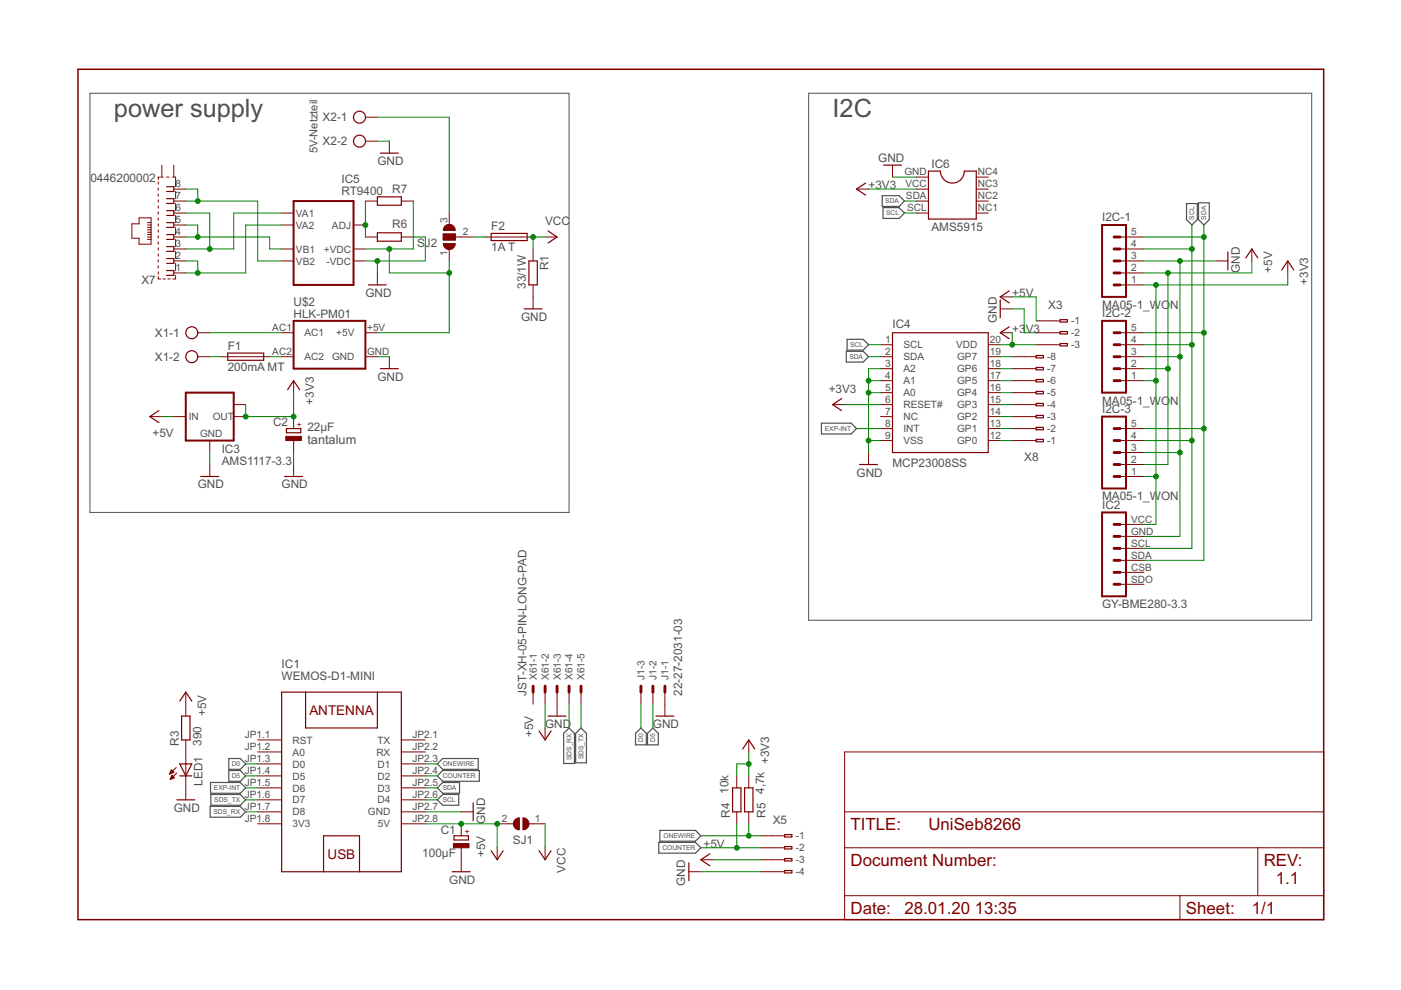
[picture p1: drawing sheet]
<svg xmlns="http://www.w3.org/2000/svg" width="297mm" height="210mm" viewBox="0 0 297 210" stroke-linecap="round" stroke-linejoin="round" font-family="sans-serif">
<path d="M19.1 19.8h101.5v88.8h-101.5zM171.4 19.8h106.7v111.7h-106.7z" fill="none" stroke="#505050" stroke-width=".21"/>
<g fill="none" stroke="#505050" stroke-width=".25">
<path d="M187 41.5h3.6l1.2 1.1-1.2 1.2h-3.6zM187.2 44h3.4l1.2 1.2-1.2 1.1h-3.4zM251.6 43.2h2.3v3.4l-1.2 1.1-1.1-1.1zM254.1 43h2.3v3.6l-1.2 1.1-1.1-1.1zM179.4 74.5h3.6l1.1 1.1-1.1 1.2h-3.6zM179.6 71.9h3.4l1.1 1.2-1.1 1.1h-3.4zM174.2 89.7h6.3l1.1 1.2-1.1 1.1h-6.3zM120.6 154.3l1.2 1.2v6.4h-2.3v-6.4zM123.2 154.3l1.1 1.2v6.2h-2.3v-6.2zM134.7 155.5l1.2-1.2 1.1 1.2v2.4h-2.3zM138.4 154.3l1.2 1.2v2.4h-2.3v-2.4zM44.6 171h6.3l1.2 1.1-1.2 1.2h-6.3z"/>
<path d="M44.6 165.9h6.3l1.2 1.1-1.2 1.2h-6.3zM44.7 168.4h6.2l1.2 1.2-1.2 1.1h-6.2zM48.5 163.4h2.4l1.2 1.1-1.2 1.2h-2.4zM48.5 160.8h2.4l1.2 1.2-1.2 1.1h-2.4zM92.7 169.6l1.2-1.2h3.4v2.3h-3.4zM92.7 167l1.2-1.1h3.5v2.3h-3.5zM92.7 164.5l1.2-1.1h7.7v2.3h-7.7zM92.7 162l1.2-1.2h7.5v2.3h-7.5zM139.7 178.6h7.7l1.2 1.1-1.2 1.2h-7.7zM139.9 176.1h7.5l1.2 1.1-1.2 1.2h-7.5z"/>
</g>
<g fill="none" stroke="#800000" stroke-width=".25">
<path d="M35.3 39.6h1.6v1h-1.6M80.6 32.5h3.9M183.5 38.8l-1.9 1.3 1.9 1.3M187.3 35h3.8M196.8 36.3h2.6a2.54 2.54 0 0 0 2.5 2.5 2.54 2.54 0 0 0 2.5-2.5h2.6v10.1h-10.2zM35.3 57.4h1.6v1h-1.6M35.3 42.1h1.6v1h-1.6M35.3 44.7h1.6v1h-1.6M35.3 47.2h1.6v1h-1.6M35.3 49.7h1.6v1.1h-1.6M35.3 52.3h1.6v1h-1.6M35.3 54.8h1.6v1h-1.6"/>
<path d="M80 41.7h5.1v1.8h-5.1zM80 49.4h5.1v1.7h-5.1zM104.1 49.5h7.7v1.5h-7.7zM112.1 55.3h1.8v5.1h-1.8zM116.2 49l1.9 1.2-1.9 1.3M260.3 53.4v3.8M264.1 54.7l1.3-1.9 1.3 1.9M271.8 57.2l1.2-1.9 1.3 1.9M48.3 74.9h7.6v1.5h-7.6zM78.1 60.4h3.8M80.6 78.2h3.9M111.1 65.5h3.8"/>
<path d="M189.2 70.5h20.3v25.4h-20.3zM212.1 63.6v3.8M214 69.3l-1.9 1.2 1.9 1.3M214 61.7l-1.9 1.2 1.9 1.3M219.7 75.4h1.5v.5h-1.5zM219.7 77.9h1.5v.5h-1.5zM224.8 67.8h1.5v.5h-1.5zM224.8 70.3h1.5v.5h-1.5zM224.8 72.8h1.5v.5h-1.5zM33.7 87.1l-1.9 1.2 1.9 1.3M60.7 90.9h3.1v.9h-3.1zM61 82.6l1.3-1.9 1.2 1.9"/>
<path d="M178.4 84.5l-1.9 1.3 1.9 1.3M182.2 98.5h3.9M219.7 80.5h1.5v.5h-1.5zM219.7 83h1.5v.5h-1.5zM219.7 85.5h1.5v.5h-1.5zM219.7 88.1h1.5v.5h-1.5zM219.7 90.6h1.5v.5h-1.5zM219.7 93.2h1.5v.5h-1.5zM42.6 101h3.8M60.3 101h3.9M38.1 148.7l1.3-2 1.3 2M38.5 151.8h1.8v5.1h-1.8z"/>
<path d="M59.7 146.7h25.4v38.1h-25.4zM64.8 146.7v7.6h15.2v-7.6M114.3 155l1.3 1.9 1.2-1.9M116.2 151.8h3.8M139.1 151.8h3.8M157.5 158.8l1.2-1.9 1.3 1.9M37.5 169.6h3.8M38.1 162h2.6l-1.3 2.5zM38.1 164.5h2.6M96.3 177.2h3v.9h-3zM100.3 170.2v3.8M155.3 167h1.8v5.1h-1.8z"/>
<path d="M157.9 167h1.7v5.1h-1.7zM166.4 177h1.5v.5h-1.5zM166.4 179.5h1.5v.5h-1.5zM68.6 184.8v-7.6h7.6v7.6M95.9 184.8h3.8M104.1 180.4l1.3 1.9 1.3-1.9M114.3 180.4l1.3 1.9 1.2-1.9M146 182.9v3.8M150.5 181l-1.9 1.3 1.9 1.3M166.4 182h1.5v.5h-1.5zM166.4 184.6h1.5v.5h-1.5z"/>
<circle cx="76.2" cy="29.9" r="1.27"/>
<circle cx="76.2" cy="24.8" r="1.27"/>
<circle cx="40.7" cy="70.5" r="1.27"/>
<circle cx="40.7" cy="75.6" r="1.27"/>
</g>
<g fill="none" stroke="#800000" stroke-width=".21">
<path d="M33.5 38.6v.5M33.5 39.8v.5M33.8 37.5h-.3v.6M34.1 37.5h.5M34.3 35v2.5M35.3 37.5h.5M36.6 37.5h.6v2.1M36.9 35v2.5M77.5 24.8h2.5M77.5 29.9h2.5M82.5 29.9v2.6M189.2 35v2.5"/>
<path d="M194.3 37.5h2.5M207 37.5h2.5M28 47.5h1.5v-1.3h2.5v5.6h-2.5v-1.3h-1.5zM31.3 50.2h.7M31.3 47.7h.7M31.3 50.8h.7M31.3 49.7h.7M31.3 49.2h.7M31.3 48.7h.7M31.3 48.2h.7M31.3 47.2h.7M33.5 41.1v.5"/>
<path d="M33.5 42.4v.5M33.5 43.6v.6M33.5 44.9v.5M33.5 46.2v.5M33.5 47.5v.5M33.5 48.7v.5M33.5 50v.5M33.5 51.3v.5M33.5 52.5v.5M33.5 53.8v.5M33.5 55.1v.5M33.5 56.3v.6"/>
<path d="M33.5 57.6v.5M33.5 58.6v.5h.6M34.6 59.1h.5M35.6 59.1h.5M36.9 57.9h2.5M36.9 55.3h2.5M36.9 52.8h2.5M36.9 50.2h2.5M36.9 45.2h2.5M36.9 47.7h2.5M36.9 42.6h2.5M36.9 40.1h2.5"/>
<path d="M37.2 58.4v.7h-.6M37.2 40.6v1.5M37.2 43.1v1.6M37.2 45.7v1.5M37.2 48.2v1.5M37.2 50.8v1.5M37.2 53.3v1.5M37.2 55.8v1.6M59.7 55.3h2.6M59.7 52.8h2.6M59.7 45.2h2.6M59.7 47.7h2.6"/>
<path d="M75 55.3h2.5M75 52.8h2.5M75 47.7h2.5M77.5 50.2h2.5M77.5 42.6h2.5M80 57.9v2.5M85.1 50.2h2.5M85.1 42.6h2.5M94 49.6h2.5v1.3h-2.5zM95.2 45.2v2.5M95.2 52.8v2.5M96.5 50.2h3.8"/>
<path d="M102.9 50.2h10.1M113 52.8v2.5M115.6 50.2h2.5M181.6 40.1h2.5M194.3 45.2h2.5M194.3 42.6h2.5M194.3 40.1h2.5M207 45.2h2.5M207 42.6h2.5M207 40.1h2.5M237.5 57.9h5M237.5 55.3h5"/>
<path d="M237.5 52.8h5M237.5 50.2h5M257.8 55.3h2.5M265.4 52.8v2.5M273 55.3v2.6M41.9 70.5h2.6M41.9 75.6h2.6M47 75.6h10.2M59.7 70.5h2.6M59.7 75.6h2.6M77.5 70.5h2.5M77.5 75.6h2.5"/>
<path d="M82.5 75.6v2.6M113 60.4v5.1M186.7 75.6h2.5M186.7 78.2h2.5M186.7 73.1h2.5M209.5 75.6h2.6M209.5 78.2h2.6M209.5 73.1h2.6M212.1 70.5h2.5M212.1 62.9h2.5M212.1 65.5h2.5M214.6 75.6h5.1"/>
<path d="M214.6 78.2h5.1M219.7 70.5h5.1M219.7 73.1h5.1M219.7 68h5.1M237.5 70.5h5M237.5 75.6h5M237.5 60.4h5M237.5 78.2h5M237.5 73.1h5M31.8 88.3h2.5M36.9 88.3h2.5M44.5 93.4v2.5"/>
<path d="M44.5 98.5v2.5M49.6 85.8h2.5M49.6 88.3h2.5M62.3 80.7v2.5M62.3 88.3v2.6M62.3 93.4v2.5M62.3 98.5v2.5M176.5 85.8h2.6M184.1 95.9v2.6M186.7 80.7h2.5M186.7 93.4h2.5M186.7 90.9h2.5"/>
<path d="M186.7 83.2h2.5M186.7 85.8h2.5M186.7 88.3h2.5M209.5 80.7h2.6M209.5 93.4h2.6M209.5 90.9h2.6M209.5 83.2h2.6M209.5 85.8h2.6M209.5 88.3h2.6M214.6 80.7h5.1M214.6 93.4h5.1M214.6 90.9h5.1"/>
<path d="M214.6 83.2h5.1M214.6 85.8h5.1M214.6 88.3h5.1M237.5 80.7h5M237.5 98.5h5M237.5 95.9h5M237.5 93.4h5M237.5 90.9h5M237.5 101h5M237.5 118.8h5M237.5 116.3h5M237.5 113.7h5"/>
<path d="M237.5 111.2h5M237.5 123.9h5M237.5 121.3h5M39.4 146.7v5.1M39.4 156.9v12.7M54.6 156.9h5.1M54.6 159.4h5.1M85.1 156.9h5.1M85.1 159.4h5.1M113 146.7v2.6M115.6 146.7v2.6M115.6 154.3v2.6"/>
<path d="M118.1 146.7v5.1M120.6 146.7v2.6M123.2 146.7v2.6M135.9 146.7v2.6M138.4 146.7v2.6M141 146.7v5.1M158.7 156.9v2.5M179.1 159.4h101.5v35.6h-101.5zM36 164.1h.1M36 164h.3M36.1 163.9h.5M36.1 165.2h.2"/>
<path d="M36.1 163.7h.8M36.2 163.6h.5M36.2 165.1h.4M36.2 165h.6M36.2 163.5h.4M36.3 163.4h.2M36.3 164.8h.6M36.3 163.3h.1M36.3 164.7h.5M36.3 163.2l-.3 .9M36.3 163.2l.6 .5M36.4 164.6h.3"/>
<path d="M36.4 164.5h.2M36.5 164.4l.5 .5-.9 .4zM36.9 163.7l-.9 .4M37.4 162.7l-1.4 1.4M37.5 163.9l-1.4 1.4M54.6 172.1h5.1M54.6 174.7h5.1M54.6 162h5.1M54.6 164.5h5.1M54.6 167h5.1M54.6 169.6h5.1M85.1 172.1h5.1"/>
<path d="M85.1 174.7h5.1M85.1 162h5.1M85.1 164.5h5.1M85.1 167h5.1M85.1 169.6h5.1M97.8 172.1h2.5M97.8 174.7v2.5M97.8 179.7v5.1M105.4 174.7h3.4M105.4 179.7v2.6M112.1 174.7h3.5M115.6 179.7v2.6"/>
<path d="M156.2 164.5v2.5M156.2 172.1v2.6M158.7 164.5v2.5M158.7 172.1v2.6M161.3 177.2h5.1M161.3 179.7h5.1M179.1 172.1h101.5M179.1 179.7h101.5M266.7 179.7v10.2M146 184.8h2.6M148.6 182.3h2.5M161.3 184.8h5.1"/>
<path d="M161.3 182.3h5.1M179.1 189.9h101.5M250.2 189.9v5.1"/>
</g>
<g fill="#800000" stroke="#800000" stroke-width=".21">
<path d="M109.2 173.8l.9-.4v2.5a1.27 1.27 0 0 1-1.1-.7 1.27 1.27 0 0 1 .2-1.4z" fill-rule="evenodd"/>
<path d="M110.9 173.4a1.27 1.27 0 0 1 1.3 1.3 1.27 1.27 0 0 1-1.3 1.2z" fill-rule="evenodd"/>
<path d="M94.4 47.9a1.26 1.26 0 0 1 1.4-.2 1.26 1.26 0 0 1 .7 1.2h-2.5l.1-.5z" fill-rule="evenodd"/>
<path d="M94 51.6h2.5a1.27 1.27 0 0 1-1.3 1.3 1.27 1.27 0 0 1-1.2-1.3z" fill-rule="evenodd"/>
</g>
<path d="M62.3 42.6h12.7v17.8h-12.7zM233.7 47.7h5v15.2h-5zM62.3 68h15.2v10.2h-15.2zM233.7 68h5v15.2h-5zM39.4 83.2h10.2v10.2h-10.2zM233.7 88.3h5v15.3h-5zM233.7 108.6h5v17.8h-5z" fill="none" stroke="#800000" stroke-width=".42"/>
<g fill="none" stroke="#800000" stroke-width=".61">
<path d="M236.2 55.3h1.3M236.2 57.9h1.3M236.2 50.2h1.3M236.2 52.8h1.3M236.2 60.4h1.3M236.2 75.6h1.3M236.2 78.2h1.3M236.2 70.5h1.3M236.2 73.1h1.3M236.2 80.7h1.3M236.2 95.9h1.3M236.2 98.5h1.3"/>
<path d="M236.2 90.9h1.3M236.2 93.4h1.3M236.2 101h1.3M236.2 118.8h1.3M236.2 113.7h1.3M236.2 116.3h1.3M236.2 111.2h1.3M236.2 121.3h1.3M236.2 123.9h1.3M113 145.5v1.2M115.6 145.5v1.2M118.1 145.5v1.2"/>
<path d="M120.6 145.5v1.2M123.2 145.5v1.2M135.9 145.5v1.2M138.4 145.5v1.2M141 145.5v1.2"/>
</g>
<g fill="#800000" stroke="#800000" stroke-width=".21">
<path d="M96.1 178.9h3.3v.8h-3.3z"/>
<path d="M60.6 92.5h3.3v.9h-3.3z"/>
<path d="M94 49.6h2.5v1.3h-2.5z"/>
</g>
<path d="M16.5 14.7h264.1v180.3h-264.1z" fill="none" stroke="#800000" stroke-width=".32"/>
<g fill="none" stroke="#008000" stroke-width=".21">
<path d="M80 29.9h2.5M80 24.8h15.2v20.4M189.2 37.5h5.1M39.4 55.3h2.5v2.6M39.4 42.6h15.2v12.7h5.1M39.4 45.2h5.1v7.6M39.4 50.2h17.8v2.6h2.5M39.4 40.1h2.5v2.5M39.4 47.7h2.5v2.5M59.7 47.7h-7.6v10.2h-12.7M59.7 45.2h-10.1v7.6h-10.2M77.5 42.6v7.6"/>
<path d="M80 55.3v2.6M82.5 52.8v5.1h12.7M87.6 50.2h2.6v5.1h-12.7M87.6 42.6v10.2h-10.1M95.2 55.3v15.2h-15.2M100.3 50.2h2.6M115.6 50.2h-2.6v2.6M184.1 40.1h10.2M191.8 45.2h2.5M191.8 42.6h2.5M242.5 55.3h15.3M242.5 50.2h12.7"/>
<path d="M242.5 52.8h10.2M247.6 57.9v40.6h-5.1M250.2 55.3v58.4h-7.7M252.7 47.7v68.6h-10.2M255.2 47.7v71.1h-12.7M265.4 55.3v2.6h-22.9M273 57.9v2.5h-30.5M44.5 75.6h2.5M44.5 70.5h15.2M57.2 75.6h2.5M80 75.6h2.5M184.1 75.6h2.6"/>
<path d="M184.1 73.1h2.6M186.7 78.2h-2.6v17.7M212.1 75.6h2.5M212.1 78.2h2.5M212.1 73.1h7.6M214.6 65.5h2.5v5h2.6M214.6 62.9h5.1v5.1M214.6 70.5v2.6M242.5 75.6h7.7M242.5 78.2h5.1M242.5 70.5h12.7M242.5 73.1h10.2"/>
<path d="M245.1 60.4v50.8h-2.6M34.3 88.3h2.6M44.5 95.9v2.6M62.3 83.2v5.1h-10.2v-2.5M62.3 95.9v2.6M179.1 85.8h7.6M181.6 90.9h5.1M184.1 93.4h2.6M184.1 80.7h2.6M184.1 83.2h2.6M212.1 93.4h2.5M212.1 80.7h2.5"/>
<path d="M212.1 83.2h2.5M212.1 88.3h2.5M212.1 90.9h2.5M212.1 85.8h2.5M242.5 95.9h7.7M242.5 93.4h10.2M242.5 80.7h2.6M242.5 90.9h12.7M242.5 101h2.6M115.6 149.3v5M120.6 149.3v5M123.2 149.3v5"/>
<path d="M135.9 149.3v5M138.4 149.3v5M158.7 159.4v5.1M52.1 172.1h2.5M52.1 169.6h2.5M52.1 167h2.5M52.1 162h2.5M52.1 164.5h2.5M90.2 172.1h7.6M90.2 174.7h15.2v5M90.2 169.6h2.5M90.2 167h2.5"/>
<path d="M90.2 162h2.5M90.2 164.5h2.5M115.6 174.7v5M148.6 179.7h12.7M148.6 177.2h12.7M156.2 174.7v5M158.7 174.7v2.5M158.7 162h-2.5v2.5M148.6 184.8h12.7M151.1 182.3h10.2"/>
</g>
<g fill="#008000" stroke="#008000" stroke-width=".21">
<circle cx="250.2" cy="75.6" r=".51"/>
<circle cx="250.2" cy="55.3" r=".51"/>
<circle cx="250.2" cy="95.9" r=".51"/>
<circle cx="184.1" cy="80.7" r=".51"/>
<circle cx="184.1" cy="83.2" r=".51"/>
<circle cx="184.1" cy="93.4" r=".51"/>
<circle cx="80" cy="55.3" r=".51"/>
<circle cx="105.4" cy="174.7" r=".51"/>
<circle cx="97.8" cy="174.7" r=".51"/>
<circle cx="247.6" cy="78.2" r=".51"/>
<circle cx="247.6" cy="57.9" r=".51"/>
<circle cx="252.7" cy="73.1" r=".51"/>
<circle cx="252.7" cy="52.8" r=".51"/>
<circle cx="252.7" cy="93.4" r=".51"/>
<circle cx="255.2" cy="70.5" r=".51"/>
<circle cx="255.2" cy="50.2" r=".51"/>
<circle cx="255.2" cy="90.9" r=".51"/>
<circle cx="245.1" cy="80.7" r=".51"/>
<circle cx="245.1" cy="60.4" r=".51"/>
<circle cx="245.1" cy="101" r=".51"/>
<circle cx="158.7" cy="162" r=".51"/>
<circle cx="214.6" cy="73.1" r=".51"/>
<circle cx="62.3" cy="88.3" r=".51"/>
<circle cx="52.1" cy="88.3" r=".51"/>
<circle cx="156.2" cy="179.7" r=".51"/>
<circle cx="158.7" cy="177.2" r=".51"/>
<circle cx="113" cy="50.2" r=".51"/>
<circle cx="95.2" cy="57.9" r=".51"/>
<circle cx="82.5" cy="52.8" r=".51"/>
<circle cx="41.9" cy="42.6" r=".51"/>
<circle cx="41.9" cy="50.2" r=".51"/>
<circle cx="41.9" cy="57.9" r=".51"/>
<circle cx="44.5" cy="52.8" r=".51"/>
<circle cx="77.5" cy="47.7" r=".51"/>
</g>
<g font-size="5.4" fill="#505050">
<text x="24.1" y="24.9">power supply</text>
<text x="176.5" y="24.9">I2C</text>
</g>
<g font-size="3.6" fill="#800000">
<text x="180.3" y="175.9">TITLE:</text>
<text x="196.8" y="175.9">UniSeb8266</text>
<text x="180.3" y="183.6">Document Number:</text>
<text x="267.9" y="183.6">REV:</text>
<text x="270.5" y="187.4">1.1</text>
<text x="180.3" y="193.7">Date:</text>
<text x="191.8" y="193.7">28.01.20</text>
<text x="206.7" y="193.7">13:35</text>
<text x="251.4" y="193.7">Sheet:</text>
<text x="265.4" y="193.7">1/1</text>
</g>
<g font-size="2.9" fill="#800000">
<text x="65.6" y="151.6">ANTENNA</text>
<text x="69.5" y="182">USB</text>
</g>
<text font-size="2.7" fill="#505050" x="65.2" y="94.1">tantalum</text>
<g font-size="2.5" fill="#505050">
<text x="68.4" y="25.7">X2-1</text>
<text x="68.4" y="30.8">X2-2</text>
<text x="80" y="35">GND</text>
<text x="186.2" y="34.2">GND</text>
<text x="197.5" y="35.6">IC6</text>
<text x="19.2" y="38.6">0446200002</text>
<text x="72.4" y="41.4">RT9400</text>
<text x="72.4" y="38.8">IC5</text>
<text x="83.2" y="40.8">R7</text>
<text x="184.1" y="40.1">+3V3</text>
<text x="115.6" y="47.7">VCC</text>
<text x="233.7" y="46.9">I2C-1</text>
<text x="83.2" y="48.4">R6</text>
<text x="88.4" y="52.4">SJ2</text>
<text x="104.1" y="53.2">1A T</text>
<text x="104.1" y="48.8">F2</text>
<text x="197.5" y="49">AMS5915</text>
<text x="116.3" y="57.2" transform="rotate(-90 116.3 57.2)">R1</text>
<text x="262.9" y="57.9" transform="rotate(-90 262.9 57.9)">GND</text>
<text x="269.7" y="57.9" transform="rotate(-90 269.7 57.9)">+5V</text>
<text x="30" y="60.1">X7</text>
<text x="62.2" y="64.8">U$2</text>
<text x="77.5" y="62.9">GND</text>
<text x="111.5" y="61.3" transform="rotate(-90 111.5 61.3)">33/1W</text>
<text x="214.6" y="62.9">+5V</text>
<text x="222.2" y="65.5">X3</text>
<text x="233.7" y="65.5">MA05-1_WO</text>
<text x="248.1" y="65.5">N</text>
<text x="277.3" y="60.4" transform="rotate(-90 277.3 60.4)">+3V3</text>
<text x="32.8" y="71.4">X1-1</text>
<text x="62.2" y="67.4">HLK-PM01</text>
<text x="110.5" y="68">GND</text>
<text x="189.2" y="69.5">IC4</text>
<text x="211.3" y="68.5" transform="rotate(-90 211.3 68.5)">GND</text>
<text x="214.6" y="70.6">+3V3</text>
<text x="233.7" y="67.3">I2C-2</text>
<text x="32.8" y="76.5">X1-2</text>
<text x="48.3" y="74.2">F1</text>
<text x="48.3" y="78.6">200mA MT</text>
<text x="80" y="80.7">GND</text>
<text x="175.7" y="83.3">+3V3</text>
<text x="66.6" y="85.8" transform="rotate(-90 66.6 85.8)">+3V3</text>
<text x="233.7" y="85.8">MA05-1_WO</text>
<text x="233.7" y="87.6">I2C-3</text>
<text x="248.1" y="85.8">N</text>
<text x="32.3" y="92.7">+5V</text>
<text x="47" y="96">IC3</text>
<text x="57.9" y="90.4">C2</text>
<text x="65.2" y="91.4">22µF</text>
<text x="47" y="98.5">AMS1117-3.3</text>
<text x="181.6" y="101">GND</text>
<text x="189.2" y="99">MCP23008SS</text>
<text x="217.2" y="97.7">X8</text>
<text x="41.9" y="103.6">GND</text>
<text x="59.7" y="103.6">GND</text>
<text x="233.7" y="106.1">MA05-1_WON</text>
<text x="233.7" y="107.9">IC2</text>
<text x="233.7" y="129">GY-BME280-3.3</text>
<text x="59.7" y="141.7">IC1</text>
<text x="59.7" y="144.2">WEMOS-D1-MINI</text>
<text x="111.6" y="147.5" transform="rotate(-90 111.6 147.5)">JST-XH-05-PIN-LONG-PAD</text>
<text x="144.7" y="147.5" transform="rotate(-90 144.7 147.5)">22-27-2031-03</text>
<text x="43.7" y="151.8" transform="rotate(-90 43.7 151.8)">+5V</text>
<text x="115.6" y="154.4">GND</text>
<text x="138.4" y="154.4">GND</text>
<text x="37.9" y="158.2" transform="rotate(-90 37.9 158.2)">R3</text>
<text x="42.7" y="158.2" transform="rotate(-90 42.7 158.2)">390</text>
<text x="113" y="156.3" transform="rotate(-90 113 156.3)">+5V</text>
<text x="163.1" y="162" transform="rotate(-90 163.1 162)">+3V3</text>
<text x="42.9" y="166.5" transform="rotate(-90 42.9 166.5)">LED1</text>
<text x="36.8" y="172.1">GND</text>
<text x="154.4" y="168.3" transform="rotate(-90 154.4 168.3)">10k</text>
<text x="154.7" y="173.4" transform="rotate(-90 154.7 173.4)">R4</text>
<text x="162" y="168.3" transform="rotate(-90 162 168.3)">4,7k</text>
<text x="162.3" y="173.4" transform="rotate(-90 162.3 173.4)">R5</text>
<text x="93.5" y="176.7">C1</text>
<text x="102.9" y="174.7" transform="rotate(-90 102.9 174.7)">GND</text>
<text x="108.7" y="179">SJ1</text>
<text x="149.2" y="179.8">+5V</text>
<text x="163.8" y="174.7">X5</text>
<text x="89.5" y="181.8">100µF</text>
<text x="102.9" y="181.7" transform="rotate(-90 102.9 181.7)">+5V</text>
<text x="119.9" y="185" transform="rotate(-90 119.9 185)">VCC</text>
<text x="95.3" y="187.4">GND</text>
<text x="145.3" y="187.8" transform="rotate(-90 145.3 187.8)">GND</text>
</g>
<text font-size="2.3" fill="#505050" x="67.3" y="32.5" transform="rotate(-90 67.3 32.5)">5V-Netzteil</text>
<g font-size="2.1" fill="#505050">
<text x="37.2" y="39.7">8</text>
<text x="191.7" y="37.2">GND</text>
<text x="192" y="39.7">VCC</text>
<text x="207.4" y="39.7">NC3</text>
<text x="207.4" y="37.2">NC4</text>
<text x="37.2" y="47.3">5</text>
<text x="37.2" y="44.8">6</text>
<text x="37.2" y="42.3">7</text>
<text x="62.8" y="45.9">VA1</text>
<text x="94.9" y="47.3" transform="rotate(-90 94.9 47.3)">3</text>
<text x="192.1" y="42.3">SDA</text>
<text x="192.3" y="44.8">SCL</text>
<text x="207.4" y="44.8">NC1</text>
<text x="207.4" y="42.3">NC2</text>
<text x="37.2" y="52.4">3</text>
<text x="37.2" y="49.9">4</text>
<text x="62.8" y="48.5">VA2</text>
<text x="62.8" y="53.5">VB1</text>
<text x="68.7" y="53.5">+VDC</text>
<text x="70.4" y="48.5">ADJ</text>
<text x="98.2" y="49.9">2</text>
<text x="239.8" y="52.4">4</text>
<text x="239.8" y="49.9">5</text>
<text x="37.2" y="57.5">1</text>
<text x="37.2" y="55">2</text>
<text x="62.8" y="56.1">VB2</text>
<text x="69.2" y="56.1">-VDC</text>
<text x="94.9" y="54.3" transform="rotate(-90 94.9 54.3)">1</text>
<text x="239.8" y="57.5">2</text>
<text x="239.8" y="55">3</text>
<text x="239.8" y="60">1</text>
<text x="57.7" y="70.2">AC1</text>
<text x="64.6" y="71.3">AC1</text>
<text x="71.3" y="71.3">+5V</text>
<text x="77.8" y="70.2">+5V</text>
<text x="227.1" y="68.8">-1</text>
<text x="227.1" y="71.3">-2</text>
<text x="239.8" y="70.2">5</text>
<text x="57.7" y="75.3">AC2</text>
<text x="64.6" y="76.4">AC2</text>
<text x="70.4" y="76.4">GND</text>
<text x="77.8" y="75.3">GND</text>
<text x="187.7" y="72.7">1</text>
<text x="187.7" y="75.3">2</text>
<text x="187.7" y="77.8">3</text>
<text x="191.6" y="73.9">SCL</text>
<text x="191.6" y="76.4">SDA</text>
<text x="202.7" y="73.9">VDD</text>
<text x="202.9" y="76.4">GP7</text>
<text x="209.9" y="72.7">20</text>
<text x="209.9" y="75.3">19</text>
<text x="209.9" y="77.8">18</text>
<text x="222" y="76.4">-8</text>
<text x="227.1" y="73.9">-3</text>
<text x="239.8" y="77.8">2</text>
<text x="239.8" y="75.3">3</text>
<text x="239.8" y="72.7">4</text>
<text x="187.7" y="80.4">4</text>
<text x="187.7" y="82.9">5</text>
<text x="191.6" y="78.9">A2</text>
<text x="191.6" y="81.5">A1</text>
<text x="202.9" y="78.9">GP6</text>
<text x="202.9" y="81.5">GP5</text>
<text x="209.9" y="80.4">17</text>
<text x="209.9" y="82.9">16</text>
<text x="222" y="81.5">-6</text>
<text x="222" y="78.9">-7</text>
<text x="239.8" y="80.4">1</text>
<text x="40" y="89">IN</text>
<text x="45.1" y="89">OUT</text>
<text x="187.7" y="85.4">6</text>
<text x="187.7" y="88">7</text>
<text x="191.6" y="84">A0</text>
<text x="191.6" y="86.6">RESET#</text>
<text x="191.6" y="89.1">NC</text>
<text x="202.9" y="84">GP4</text>
<text x="202.9" y="86.6">GP3</text>
<text x="202.9" y="89.1">GP2</text>
<text x="209.9" y="85.4">15</text>
<text x="209.9" y="88">14</text>
<text x="222" y="89.1">-3</text>
<text x="222" y="86.6">-4</text>
<text x="222" y="84">-5</text>
<text x="42.4" y="92.7">GND</text>
<text x="187.7" y="90.5">8</text>
<text x="187.7" y="93.1">9</text>
<text x="191.6" y="91.6">INT</text>
<text x="191.6" y="94.2">VSS</text>
<text x="202.9" y="91.6">GP1</text>
<text x="202.9" y="94.2">GP0</text>
<text x="209.9" y="90.5">13</text>
<text x="209.9" y="93.1">12</text>
<text x="222" y="94.2">-1</text>
<text x="222" y="91.6">-2</text>
<text x="239.8" y="95.6">3</text>
<text x="239.8" y="93.1">4</text>
<text x="239.8" y="90.5">5</text>
<text x="239.8" y="100.7">1</text>
<text x="239.8" y="98.1">2</text>
<text x="239.8" y="113.4">GND</text>
<text x="239.8" y="110.8">VCC</text>
<text x="239.8" y="118.5">SDA</text>
<text x="239.8" y="115.9">SCL</text>
<text x="239.8" y="123.5">SDO</text>
<text x="239.8" y="121">CSB</text>
<text x="113.8" y="144.2" transform="rotate(-90 113.8 144.2)">X61-1</text>
<text x="116.3" y="144.2" transform="rotate(-90 116.3 144.2)">X61-2</text>
<text x="118.9" y="144.2" transform="rotate(-90 118.9 144.2)">X61-3</text>
<text x="121.4" y="144.2" transform="rotate(-90 121.4 144.2)">X61-4</text>
<text x="124" y="144.2" transform="rotate(-90 124 144.2)">X61-5</text>
<text x="136.7" y="144.2" transform="rotate(-90 136.7 144.2)">J1-3</text>
<text x="139.2" y="144.2" transform="rotate(-90 139.2 144.2)">J1-2</text>
<text x="141.7" y="144.2" transform="rotate(-90 141.7 144.2)">J1-1</text>
<text x="51.9" y="156.5">JP1.1</text>
<text x="51.9" y="159.1">JP1.2</text>
<text x="51.9" y="161.6">JP1.3</text>
<text x="62" y="157.7">RST</text>
<text x="62" y="160.2">A0</text>
<text x="79.8" y="160.2">RX</text>
<text x="80" y="157.7">TX</text>
<text x="87.4" y="156.5">JP2.1</text>
<text x="87.4" y="159.1">JP2.2</text>
<text x="87.4" y="161.6">JP2.3</text>
<text x="51.9" y="164.2">JP1.4</text>
<text x="51.9" y="166.7">JP1.5</text>
<text x="62" y="162.7">D0</text>
<text x="62" y="165.3">D5</text>
<text x="62" y="167.8">D6</text>
<text x="80" y="162.7">D1</text>
<text x="80" y="165.3">D2</text>
<text x="80" y="167.8">D3</text>
<text x="87.4" y="164.2">JP2.4</text>
<text x="87.4" y="166.7">JP2.5</text>
<text x="51.9" y="169.2">JP1.6</text>
<text x="51.9" y="171.8">JP1.7</text>
<text x="62" y="170.4">D7</text>
<text x="62" y="172.9">D8</text>
<text x="78" y="172.9">GND</text>
<text x="80" y="170.4">D4</text>
<text x="87.4" y="169.2">JP2.6</text>
<text x="87.4" y="171.8">JP2.7</text>
<text x="51.9" y="174.3">JP1.8</text>
<text x="62" y="175.4">3V3</text>
<text x="80.1" y="175.4">5V</text>
<text x="87.4" y="174.3">JP2.8</text>
<text x="106.4" y="174.3">2</text>
<text x="113.4" y="174.3">1</text>
<text x="168.7" y="178">-1</text>
<text x="168.7" y="180.5">-2</text>
<text x="168.7" y="183.1">-3</text>
<text x="168.7" y="185.6">-4</text>
</g>
<g font-size="1.8" fill="#800000">
<text x="64.1" y="90.5" transform="rotate(-90 64.1 90.5)">+</text>
<text x="99.7" y="176.8" transform="rotate(-90 99.7 176.8)">+</text>
</g>
<g font-size="1.4" fill="#505050">
<text x="187.7" y="43.1">SDA</text>
<text x="187.9" y="45.7">SCL</text>
<text x="253.2" y="46.6" transform="rotate(-90 253.2 46.6)">SCL</text>
<text x="255.8" y="46.6" transform="rotate(-90 255.8 46.6)">SDA</text>
<text x="180.1" y="76.1">SDA</text>
<text x="180.2" y="73.6">SCL</text>
<text x="174.9" y="91.4">EXP-INT</text>
<text x="121.2" y="161.2" transform="rotate(-90 121.2 161.2)">SDS_RX</text>
<text x="123.7" y="161" transform="rotate(-90 123.7 161)">SDS_TX</text>
<text x="136.4" y="157.3" transform="rotate(-90 136.4 157.3)">D0</text>
<text x="138.9" y="157.3" transform="rotate(-90 138.9 157.3)">D5</text>
<text x="45.4" y="167.6">EXP-INT</text>
<text x="49.1" y="165">D5</text>
<text x="49.1" y="162.5">D0</text>
<text x="93.9" y="167.6">SDA</text>
<text x="93.9" y="165">COUNTER</text>
<text x="93.9" y="162.5">ONEWIRE</text>
<text x="45.3" y="172.6">SDS_RX</text>
<text x="45.4" y="170.1">SDS_TX</text>
<text x="93.9" y="170.1">SCL</text>
<text x="140.7" y="177.7">ONEWIRE</text>
<text x="140.4" y="180.3">COUNTER</text>
</g>
</svg>
